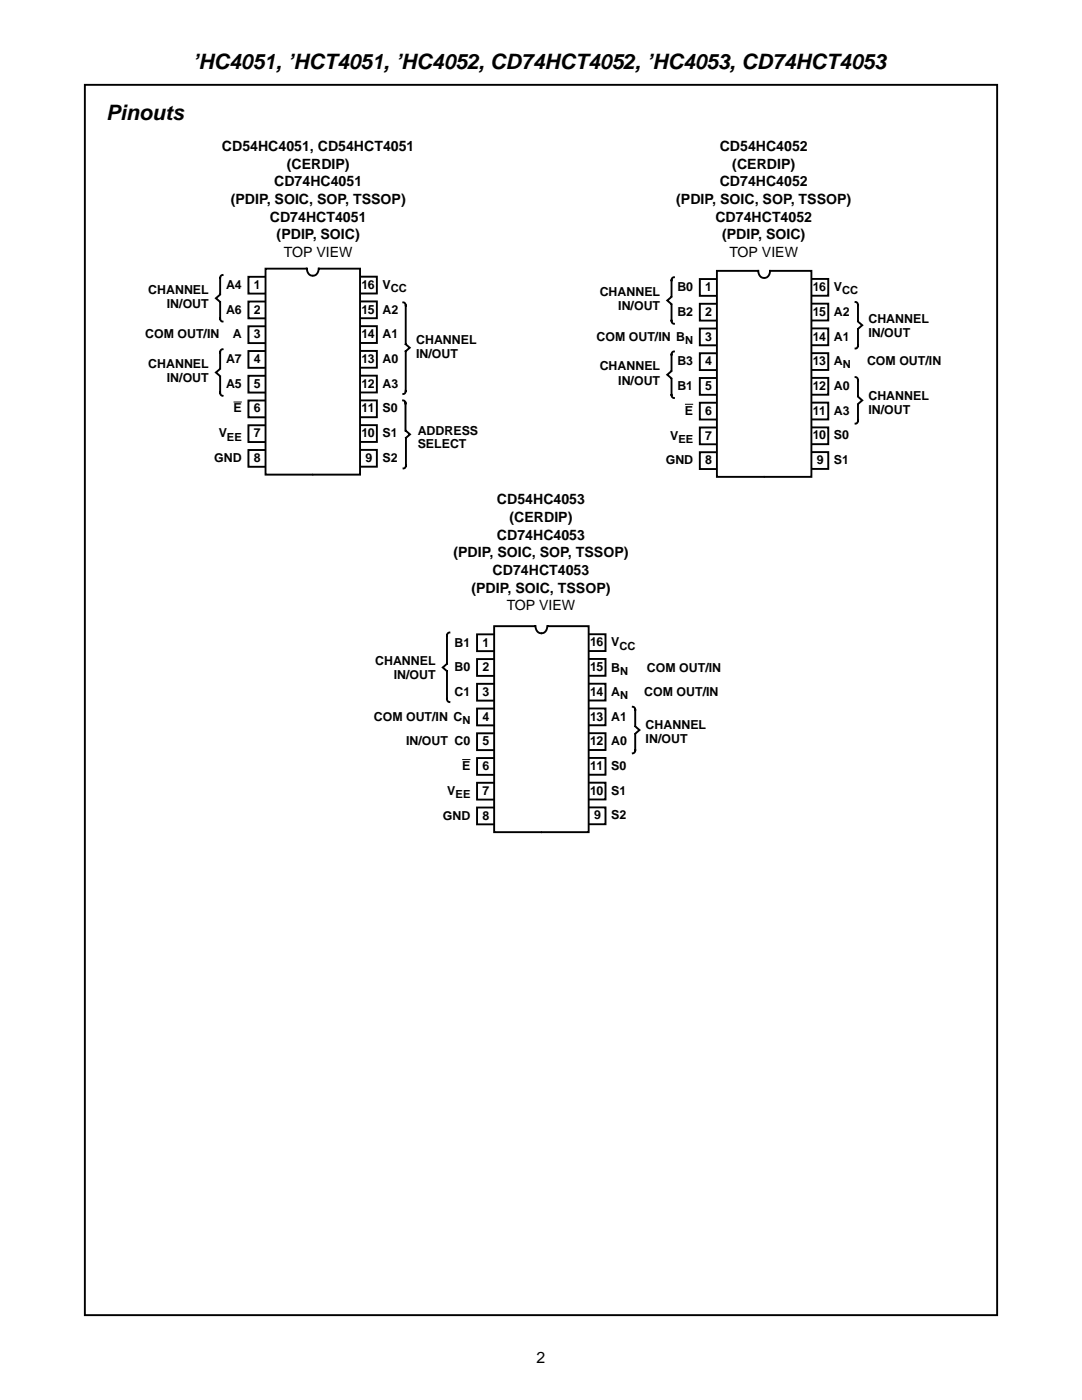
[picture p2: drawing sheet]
<svg xmlns="http://www.w3.org/2000/svg" width="216mm" height="279mm" viewBox="0 0 216 279" stroke-linecap="round" stroke-linejoin="round" font-family="sans-serif">
<path d="M16.9 16.9h182.1v245.6h-182.1z" fill="none" stroke="#000" stroke-width=".38"/>
<path d="M71.8 65.1h3.4v3.3h-3.4z" fill="#fff"/>
<path d="M71.8 65.1h3.4v3.3h-3.4" fill="none" stroke="#000" stroke-width=".38"/>
<path d="M71.8 60.2h3.4v3.3h-3.4z" fill="#fff"/>
<path d="M71.8 60.2h3.4v3.3h-3.4" fill="none" stroke="#000" stroke-width=".38"/>
<path d="M71.8 55.2h3.4v3.4h-3.4z" fill="#fff"/>
<path d="M71.8 55.2h3.4v3.4h-3.4" fill="none" stroke="#000" stroke-width=".38"/>
<path d="M71.8 89.8h3.4v3.3h-3.4z" fill="#fff"/>
<path d="M71.8 89.8h3.4v3.3h-3.4" fill="none" stroke="#000" stroke-width=".38"/>
<path d="M71.8 70h3.4v3.4h-3.4z" fill="#fff"/>
<path d="M71.8 70h3.4v3.4h-3.4" fill="none" stroke="#000" stroke-width=".38"/>
<path d="M71.8 75h3.4v3.3h-3.4z" fill="#fff"/>
<path d="M71.8 75h3.4v3.3h-3.4" fill="none" stroke="#000" stroke-width=".38"/>
<path d="M71.8 79.9h3.4v3.4h-3.4z" fill="#fff"/>
<path d="M71.8 79.9h3.4v3.4h-3.4" fill="none" stroke="#000" stroke-width=".38"/>
<path d="M71.8 84.8h3.4v3.4h-3.4z" fill="#fff"/>
<path d="M71.8 84.8h3.4v3.4h-3.4" fill="none" stroke="#000" stroke-width=".38"/>
<path d="M49.6 55.2h3.3v3.4h-3.3z" fill="#fff"/>
<path d="M52.9 55.2h-3.3v3.4h3.3" fill="none" stroke="#000" stroke-width=".38"/>
<path d="M49.6 60.2h3.3v3.3h-3.3z" fill="#fff"/>
<path d="M52.9 60.2h-3.3v3.3h3.3" fill="none" stroke="#000" stroke-width=".38"/>
<path d="M49.6 65.1h3.3v3.4h-3.3z" fill="#fff"/>
<path d="M52.9 65.1h-3.3v3.4h3.3" fill="none" stroke="#000" stroke-width=".38"/>
<path d="M49.6 70.1h3.3v3.3h-3.3z" fill="#fff"/>
<path d="M52.9 70.1h-3.3v3.3h3.3" fill="none" stroke="#000" stroke-width=".38"/>
<path d="M49.6 75h3.3v3.3h-3.3z" fill="#fff"/>
<path d="M52.9 75h-3.3v3.3h3.3" fill="none" stroke="#000" stroke-width=".38"/>
<path d="M49.6 84.9h3.3v3.3h-3.3z" fill="#fff"/>
<path d="M52.9 84.9h-3.3v3.3h3.3" fill="none" stroke="#000" stroke-width=".38"/>
<path d="M49.6 79.9h3.3v3.4h-3.3z" fill="#fff"/>
<path d="M52.9 79.9h-3.3v3.4h3.3" fill="none" stroke="#000" stroke-width=".38"/>
<path d="M49.6 89.8h3.3v3.4h-3.3z" fill="#fff"/>
<path d="M52.9 89.8h-3.3v3.4h3.3" fill="none" stroke="#000" stroke-width=".38"/>
<path d="M53 53.6h8.1l1.2 41.1h-9.3z" fill="#fff"/>
<path d="M61.1 53.6h-8.1v41.1h9.3M61.2 53.6l.2 .8a1.02 1.02 0 0 0 .9 .6" fill="none" stroke="#000" stroke-width=".38"/>
<path d="M63.7 53.6h8.1v41.1h-9.3z" fill="#fff"/>
<path d="M63.6 53.6l-.2 .7a1.05 1.05 0 0 1-.9 .7M63.7 53.6h8.1v41.1h-9.3" fill="none" stroke="#000" stroke-width=".38"/>
<path d="M46.6 80.2h1.7" fill="none" stroke="#000" stroke-width=".2"/>
<path d="M81 68.7l.8 .7-.8 .7z" fill="#fff"/>
<path d="M80.5 60.3a.58 .58 0 0 1 .5 .7v7.6M81 68.7l.8 .7-.8 .7M81 70.1v7.9a.58 .58 0 0 1-.5 .6" fill="none" stroke="#000" stroke-width=".38"/>
<path d="M43.1 59.5l.8-.7v1.4z" fill="#fff"/>
<path d="M43.9 58.8l-.8 .7 .8 .7M43.9 55.5v3.1M44.4 54.9a.58 .58 0 0 0-.5 .6M43.9 63.5a.58 .58 0 0 0 .5 .7M43.9 60.4v3.2" fill="none" stroke="#000" stroke-width=".38"/>
<path d="M43.1 74.3l.8-.7v1.4z" fill="#fff"/>
<path d="M43.9 73.6l-.8 .7 .8 .7M43.9 78.4a.58 .58 0 0 0 .5 .6M43.9 70.3v3.1M43.9 75.3v3.1M44.4 69.7a.58 .58 0 0 0-.5 .6" fill="none" stroke="#000" stroke-width=".38"/>
<path d="M81 86l.8 .7-.8 .7z" fill="#fff"/>
<path d="M80.4 79.9a.58 .58 0 0 1 .5 .6M80.9 80.4v5.5M81 86l.8 .7-.8 .7v5.6M81 92.9l-.2 .4-.3 .2" fill="none" stroke="#000" stroke-width=".38"/>
<path d="M161.9 65.5h3.4v3.4h-3.4z" fill="#fff"/>
<path d="M161.9 65.5h3.4v3.4h-3.4" fill="none" stroke="#000" stroke-width=".38"/>
<path d="M161.9 60.6h3.4v3.4h-3.4z" fill="#fff"/>
<path d="M161.9 60.6h3.4v3.4h-3.4" fill="none" stroke="#000" stroke-width=".38"/>
<path d="M161.9 55.7h3.4v3.3h-3.4z" fill="#fff"/>
<path d="M161.9 55.7h3.4v3.3h-3.4" fill="none" stroke="#000" stroke-width=".38"/>
<path d="M161.9 90.2h3.4v3.4h-3.4z" fill="#fff"/>
<path d="M161.9 90.2h3.4v3.4h-3.4" fill="none" stroke="#000" stroke-width=".38"/>
<path d="M161.9 70.5h3.4v3.3h-3.4z" fill="#fff"/>
<path d="M161.9 70.5h3.4v3.3h-3.4" fill="none" stroke="#000" stroke-width=".38"/>
<path d="M161.9 75.4h3.4v3.4h-3.4z" fill="#fff"/>
<path d="M161.9 75.4h3.4v3.4h-3.4" fill="none" stroke="#000" stroke-width=".38"/>
<path d="M161.9 80.4h3.4v3.3h-3.4z" fill="#fff"/>
<path d="M161.9 80.4h3.4v3.3h-3.4" fill="none" stroke="#000" stroke-width=".38"/>
<path d="M161.9 85.3h3.4v3.3h-3.4z" fill="#fff"/>
<path d="M161.9 85.3h3.4v3.3h-3.4" fill="none" stroke="#000" stroke-width=".38"/>
<path d="M139.6 55.7h3.4v3.3h-3.4z" fill="#fff"/>
<path d="M143 55.7h-3.4v3.3h3.4" fill="none" stroke="#000" stroke-width=".38"/>
<path d="M139.6 60.6h3.4v3.4h-3.4z" fill="#fff"/>
<path d="M143 60.6h-3.4v3.4h3.4" fill="none" stroke="#000" stroke-width=".38"/>
<path d="M139.6 65.6h3.4v3.3h-3.4z" fill="#fff"/>
<path d="M143 65.6h-3.4v3.3h3.4" fill="none" stroke="#000" stroke-width=".38"/>
<path d="M139.6 70.5h3.4v3.4h-3.4z" fill="#fff"/>
<path d="M143 70.5h-3.4v3.4h3.4" fill="none" stroke="#000" stroke-width=".38"/>
<path d="M139.6 75.4h3.4v3.4h-3.4z" fill="#fff"/>
<path d="M143 75.4h-3.4v3.4h3.4" fill="none" stroke="#000" stroke-width=".38"/>
<path d="M139.6 85.3h3.4v3.4h-3.4z" fill="#fff"/>
<path d="M143 85.3h-3.4v3.4h3.4" fill="none" stroke="#000" stroke-width=".38"/>
<path d="M139.6 80.4h3.4v3.3h-3.4z" fill="#fff"/>
<path d="M143 80.4h-3.4v3.3h3.4" fill="none" stroke="#000" stroke-width=".38"/>
<path d="M139.6 90.3h3.4v3.3h-3.4z" fill="#fff"/>
<path d="M143 90.3h-3.4v3.3h3.4" fill="none" stroke="#000" stroke-width=".38"/>
<path d="M143.1 54.1h8.1l1.2 41.1h-9.3z" fill="#fff"/>
<path d="M151.2 54.1h-8.1v41.1h9.3M151.3 54.1l.2 .7a1.05 1.05 0 0 0 .9 .7" fill="none" stroke="#000" stroke-width=".38"/>
<path d="M153.8 54.1h8.1v41.1h-9.3z" fill="#fff"/>
<path d="M153.7 54.1l-.2 .7a1.05 1.05 0 0 1-.9 .7M153.8 54.1h8.1v41.1h-9.3" fill="none" stroke="#000" stroke-width=".38"/>
<path d="M136.7 80.7h1.6" fill="none" stroke="#000" stroke-width=".2"/>
<path d="M133.1 60l.9-.7v1.4z" fill="#fff"/>
<path d="M134 59.3l-.9 .7 .9 .7M134 55.9v3.2M134.5 55.3a.57 .57 0 0 0-.5 .7M134 60.9v3.1a.57 .57 0 0 0 .5 .6" fill="none" stroke="#000" stroke-width=".38"/>
<path d="M133.1 74.8l.9-.7v1.4z" fill="#fff"/>
<path d="M134 74.1l-.9 .7 .9 .7M134 75.7v3.1a.57 .57 0 0 0 .5 .6M134 70.8v3.1M134.5 70.1a.57 .57 0 0 0-.5 .7" fill="none" stroke="#000" stroke-width=".38"/>
<path d="M171.2 64.2l.8 .7-.8 .7z" fill="#fff"/>
<path d="M170.7 60.3a.57 .57 0 0 1 .5 .6M171.2 65.8v3.1a.57 .57 0 0 1-.5 .7M171.2 60.9v3.1M171.2 64.2l.8 .7-.8 .7" fill="none" stroke="#000" stroke-width=".38"/>
<path d="M171.2 79.2l.8 .7-.8 .7z" fill="#fff"/>
<path d="M170.7 75.3a.57 .57 0 0 1 .5 .6v3.1M171.2 79.2l.8 .7-.8 .7M171.2 80.8v3.1M171.2 83.9a.57 .57 0 0 1-.5 .6" fill="none" stroke="#000" stroke-width=".38"/>
<path d="M117.5 136.5h3.3v3.3h-3.3z" fill="#fff"/>
<path d="M117.5 136.5h3.3v3.3h-3.3" fill="none" stroke="#000" stroke-width=".38"/>
<path d="M117.5 131.5h3.3v3.4h-3.3z" fill="#fff"/>
<path d="M117.5 131.5h3.3v3.4h-3.3" fill="none" stroke="#000" stroke-width=".38"/>
<path d="M117.5 126.6h3.3v3.3h-3.3z" fill="#fff"/>
<path d="M117.5 126.6h3.3v3.3h-3.3" fill="none" stroke="#000" stroke-width=".38"/>
<path d="M117.5 161.1h3.3v3.4h-3.3z" fill="#fff"/>
<path d="M117.5 161.1h3.3v3.4h-3.3" fill="none" stroke="#000" stroke-width=".38"/>
<path d="M117.5 141.4h3.3v3.3h-3.3z" fill="#fff"/>
<path d="M117.5 141.4h3.3v3.3h-3.3" fill="none" stroke="#000" stroke-width=".38"/>
<path d="M117.5 146.3h3.3v3.4h-3.3z" fill="#fff"/>
<path d="M117.5 146.3h3.3v3.4h-3.3" fill="none" stroke="#000" stroke-width=".38"/>
<path d="M117.5 151.3h3.3v3.3h-3.3z" fill="#fff"/>
<path d="M117.5 151.3h3.3v3.3h-3.3" fill="none" stroke="#000" stroke-width=".38"/>
<path d="M117.5 156.2h3.3v3.4h-3.3z" fill="#fff"/>
<path d="M117.5 156.2h3.3v3.4h-3.3" fill="none" stroke="#000" stroke-width=".38"/>
<path d="M95.2 126.6h3.3v3.3h-3.3z" fill="#fff"/>
<path d="M98.5 126.6h-3.3v3.3h3.3" fill="none" stroke="#000" stroke-width=".38"/>
<path d="M95.2 131.5h3.3v3.4h-3.3z" fill="#fff"/>
<path d="M98.5 131.5h-3.3v3.4h3.3" fill="none" stroke="#000" stroke-width=".38"/>
<path d="M95.2 136.5h3.3v3.3h-3.3z" fill="#fff"/>
<path d="M98.5 136.5h-3.3v3.3h3.3" fill="none" stroke="#000" stroke-width=".38"/>
<path d="M95.2 141.4h3.3v3.4h-3.3z" fill="#fff"/>
<path d="M98.5 141.4h-3.3v3.4h3.3" fill="none" stroke="#000" stroke-width=".38"/>
<path d="M95.2 146.3h3.3v3.4h-3.3z" fill="#fff"/>
<path d="M98.5 146.3h-3.3v3.4h3.3" fill="none" stroke="#000" stroke-width=".38"/>
<path d="M95.2 156.2h3.3v3.4h-3.3z" fill="#fff"/>
<path d="M98.5 156.2h-3.3v3.4h3.3" fill="none" stroke="#000" stroke-width=".38"/>
<path d="M95.2 151.3h3.3v3.3h-3.3z" fill="#fff"/>
<path d="M98.5 151.3h-3.3v3.3h3.3" fill="none" stroke="#000" stroke-width=".38"/>
<path d="M95.2 161.2h3.3v3.3h-3.3z" fill="#fff"/>
<path d="M98.5 161.2h-3.3v3.3h3.3" fill="none" stroke="#000" stroke-width=".38"/>
<path d="M98.6 125h8.1l1.2 41.1h-9.3z" fill="#fff"/>
<path d="M106.7 125h-8.1v41.1h9.3M106.9 125l.1 .7a1.05 1.05 0 0 0 .9 .7" fill="none" stroke="#000" stroke-width=".38"/>
<path d="M109.3 125h8.2v41.1h-9.4z" fill="#fff"/>
<path d="M109.2 125l-.2 .7a1.05 1.05 0 0 1-.9 .7M109.3 125h8.2v41.1h-9.4" fill="none" stroke="#000" stroke-width=".38"/>
<path d="M92.2 151.6h1.7" fill="none" stroke="#000" stroke-width=".2"/>
<path d="M88.3 133.2l.9-.7v1.4z" fill="#fff"/>
<path d="M89.2 132.5l-.9 .7 .9 .7M89.2 134v5.5a.57 .57 0 0 0 .5 .6M89.7 126.2a.58 .58 0 0 0-.5 .7v5.5" fill="none" stroke="#000" stroke-width=".38"/>
<path d="M126.8 145l.8 .7-.8 .7z" fill="#fff"/>
<path d="M126.3 141.1a.58 .58 0 0 1 .5 .6l-.1 3.1M126.7 146.6v3.2l-.1 .4-.3 .1M126.8 145l.8 .7-.8 .7" fill="none" stroke="#000" stroke-width=".38"/>
<g font-size="4.2">
<text x="38.4" y="13.8">’HC4051, ’HCT4051, ’HC4052, CD74HCT4052, ’HC4053, CD74HCT4053</text>
<text x="21.2" y="24">Pinouts</text>
</g>
<text font-size="3.2" x="107.1" y="272">2</text>
<g font-size="2.8">
<text x="44.3" y="30.1">CD54HC4051, CD54HCT4051</text>
<text x="57.2" y="33.6">(CERDIP)</text>
<text x="143.6" y="30.1">CD54HC4052</text>
<text x="146.1" y="33.6">(CERDIP)</text>
<text x="46" y="40.7">(PDIP, SOIC, SOP, TSSOP)</text>
<text x="54.7" y="37.2">CD74HC4051</text>
<text x="134.9" y="40.7">(PDIP, SOIC, SOP, TSSOP)</text>
<text x="143.6" y="37.2">CD74HC4052</text>
<text x="53.9" y="44.2">CD74HCT4051</text>
<text x="55.2" y="47.7">(PDIP, SOIC)</text>
<text x="142.8" y="44.2">CD74HCT4052</text>
<text x="144.1" y="47.7">(PDIP, SOIC)</text>
<text x="56.7" y="51.3">TOP VIEW</text>
<text x="145.6" y="51.3">TOP VIEW</text>
<text x="99.2" y="100.7">CD54HC4053</text>
<text x="99.2" y="107.7">CD74HC4053</text>
<text x="101.7" y="104.2">(CERDIP)</text>
<text x="90.5" y="111.2">(PDIP, SOIC, SOP, TSSOP)</text>
<text x="94.1" y="118.3">(PDIP, SOIC, TSSOP)</text>
<text x="98.3" y="114.8">CD74HCT4053</text>
<text x="101.1" y="121.8">TOP VIEW</text>
</g>
<g font-size="2.5">
<text x="29.6" y="58.7">CHANNEL</text>
<text x="45.1" y="57.7">A4</text>
<text x="50.6" y="57.7">1</text>
<text x="72.1" y="57.7">16</text>
<text x="76.3" y="57.7">V</text>
<text x="119.7" y="59.1">CHANNEL</text>
<text x="135.2" y="58.1">B0</text>
<text x="140.7" y="58.1">1</text>
<text x="162.2" y="58.1">16</text>
<text x="166.4" y="58.1">V</text>
<text x="33.3" y="61.5">IN/OUT</text>
<text x="45.1" y="62.6">A6</text>
<text x="50.6" y="62.6">2</text>
<text x="72.1" y="62.6">15</text>
<text x="76.3" y="62.6">A2</text>
<text x="123.4" y="61.9">IN/OUT</text>
<text x="135.2" y="63.1">B2</text>
<text x="140.7" y="63.1">2</text>
<text x="162.2" y="63">15</text>
<text x="166.4" y="63">A2</text>
<text x="173.3" y="64.4">CHANNEL</text>
<text x="29" y="67.5">COM OUT/IN</text>
<text x="46.5" y="67.5">A</text>
<text x="50.6" y="67.5">3</text>
<text x="72.1" y="67.5">14</text>
<text x="76.3" y="67.5">A1</text>
<text x="83" y="68.7">CHANNEL</text>
<text x="83" y="71.5">IN/OUT</text>
<text x="119" y="68">COM OUT/IN B</text>
<text x="140.7" y="68">3</text>
<text x="162.2" y="68">14</text>
<text x="166.4" y="68">A1</text>
<text x="173.3" y="67.2">IN/OUT</text>
<text x="29.6" y="73.5">CHANNEL</text>
<text x="33.3" y="76.3">IN/OUT</text>
<text x="45.1" y="72.5">A7</text>
<text x="45.1" y="77.4">A5</text>
<text x="50.6" y="72.5">4</text>
<text x="50.6" y="77.4">5</text>
<text x="72.1" y="72.4">13</text>
<text x="72.1" y="77.4">12</text>
<text x="76.3" y="72.4">A0</text>
<text x="76.3" y="77.4">A3</text>
<text x="119.7" y="73.9">CHANNEL</text>
<text x="123.4" y="76.7">IN/OUT</text>
<text x="135.2" y="72.9">B3</text>
<text x="135.2" y="77.8">B1</text>
<text x="140.7" y="72.9">4</text>
<text x="140.7" y="77.8">5</text>
<text x="162.2" y="72.9">13</text>
<text x="162.2" y="77.9">12</text>
<text x="166.4" y="72.9">A</text>
<text x="166.4" y="77.9">A0</text>
<text x="173" y="72.9">COM OUT/IN</text>
<text x="46.6" y="82.3">E</text>
<text x="50.6" y="82.3">6</text>
<text x="72.1" y="82.3">11</text>
<text x="76.3" y="82.3">S0</text>
<text x="136.7" y="82.8">E</text>
<text x="140.7" y="82.8">6</text>
<text x="162.2" y="82.7">11</text>
<text x="166.4" y="82.7">A3</text>
<text x="173.3" y="79.7">CHANNEL</text>
<text x="173.3" y="82.6">IN/OUT</text>
<text x="43.6" y="87.3">V</text>
<text x="50.6" y="87.3">7</text>
<text x="72.1" y="87.2">10</text>
<text x="76.3" y="87.2">S1</text>
<text x="83.3" y="86.9">ADDRESS</text>
<text x="83.3" y="89.3">SELECT</text>
<text x="133.7" y="87.7">V</text>
<text x="140.7" y="87.7">7</text>
<text x="162.2" y="87.7">10</text>
<text x="166.4" y="87.7">S0</text>
<text x="42.8" y="92.2">GND</text>
<text x="50.6" y="92.2">8</text>
<text x="73" y="92.1">9</text>
<text x="76.3" y="92.1">S2</text>
<text x="132.8" y="92.7">GND</text>
<text x="140.7" y="92.7">8</text>
<text x="163" y="92.6">9</text>
<text x="166.4" y="92.6">S1</text>
<text x="90.7" y="129">B1</text>
<text x="96.3" y="129">1</text>
<text x="117.7" y="129">16</text>
<text x="122" y="129">V</text>
<text x="74.9" y="132.7">CHANNEL</text>
<text x="78.6" y="135.5">IN/OUT</text>
<text x="90.7" y="134">B0</text>
<text x="96.3" y="134">2</text>
<text x="117.7" y="133.9">15</text>
<text x="122" y="134.1">B</text>
<text x="129.1" y="134.1">COM OUT/IN</text>
<text x="74.6" y="143.8">COM OUT/IN C</text>
<text x="90.7" y="138.9">C1</text>
<text x="96.3" y="138.9">3</text>
<text x="96.3" y="143.8">4</text>
<text x="117.7" y="138.9">14</text>
<text x="117.7" y="143.8">13</text>
<text x="122" y="138.9">A</text>
<text x="122" y="143.8">A1</text>
<text x="128.6" y="138.9">COM OUT/IN</text>
<text x="81" y="148.7">IN/OUT C0</text>
<text x="96.3" y="148.7">5</text>
<text x="117.7" y="148.8">12</text>
<text x="122" y="148.8">A0</text>
<text x="128.8" y="145.5">CHANNEL</text>
<text x="128.8" y="148.4">IN/OUT</text>
<text x="92.2" y="153.7">E</text>
<text x="96.3" y="153.7">6</text>
<text x="117.7" y="153.6">11</text>
<text x="122" y="153.6">S0</text>
<text x="89.3" y="158.6">V</text>
<text x="96.3" y="158.6">7</text>
<text x="117.7" y="158.6">10</text>
<text x="122" y="158.6">S1</text>
<text x="88.4" y="163.6">GND</text>
<text x="96.3" y="163.6">8</text>
<text x="118.6" y="163.5">9</text>
<text x="122" y="163.5">S2</text>
</g>
<g font-size="2.2">
<text x="78" y="58.3">CC</text>
<text x="168.1" y="58.7">CC</text>
<text x="136.7" y="68.6">N</text>
<text x="168.2" y="73.5">N</text>
<text x="45.3" y="87.9">EE</text>
<text x="135.4" y="88.4">EE</text>
<text x="123.6" y="129.6">CC</text>
<text x="123.7" y="134.7">N</text>
<text x="123.7" y="139.5">N</text>
<text x="92.3" y="144.4">N</text>
<text x="90.9" y="159.3">EE</text>
</g>
</svg>
